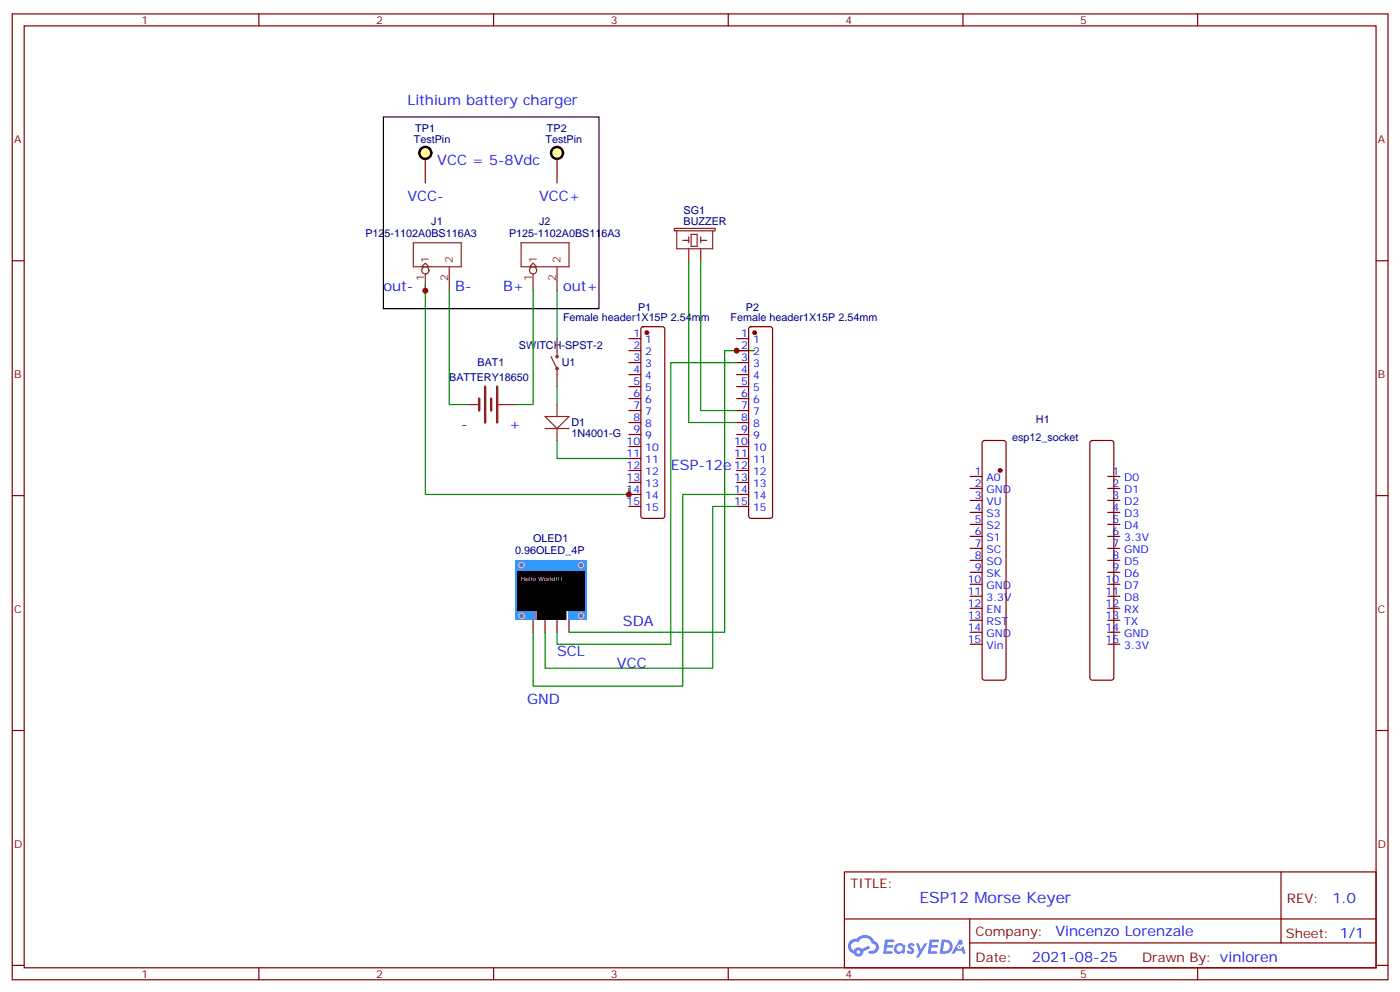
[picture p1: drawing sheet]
<svg xmlns="http://www.w3.org/2000/svg" width="412mm" height="292mm" viewBox="0 0 412 292" stroke-linecap="round" stroke-linejoin="round" font-family="sans-serif">
<g fill="none" stroke="#870000" stroke-width=".35">
<path d="M3.6 4.1h405.3v284.3h-405.3zM7.1 7.6h398.3v277.3h-398.3zM76.3 4.1v3.5M145.4 4.1v3.5M214.6 4.1v3.5M283.7 4.1v3.5M352.8 4.1v3.5M3.6 76.8h3.5M405.4 76.8h3.5M3.6 145.9h3.5M405.4 145.9h3.5M3.6 215.1h3.5"/>
<path d="M405.4 215.1h3.5M248.8 256.7h156.6v28.2h-156.6zM377.4 256.7v20.9M248.8 270.5h156.5M285.7 277.6h119.6M285.7 270.5v14.1M3.6 284.2h3.5M76.3 284.9v3.5M145.4 284.9v3.5M214.6 284.9v3.5M283.7 284.9v3.5M352.8 284.9v3.5"/>
<path d="M405.4 284.2h3.5"/>
</g>
<g fill="#5487ff">
<path d="M267.8 277.9a1.22 1.22 0 0 1 1.7 .2l-.4 .6a.47 .47 0 0 0-.3-.4 .47 .47 0 0 0-.6 .2l.2 .2a1.14 1.14 0 0 1 .8 1.8 1.14 1.14 0 0 1-1.9 0l-.2-.2 .4-.6 .8 .4a.29 .29 0 0 0 .3-.2 .29 .29 0 0 0-.3-.3 1.04 1.04 0 0 1-.5-1.7z"/>
<path d="M260.8 276.6h2.3l.4 .2-.2 .5h-1.8l-.1 .9h1.5l.3 .4-.4 .3h-1.5l-.2 1.1 1.7 .1 .2 .3-.2 .3-2.6 .1z"/>
<path d="M273.9 276.6h2.4l.3 .2-.1 .5h-1.9l-.1 .9h1.5l.4 .4-.4 .3h-1.6l-.1 1.1 1.7 .1 .2 .3-.2 .3-2.7 .1z"/>
<path d="M282.7 276.6h.7l.3 1.3-.6 .3a.69 .69 0 0 0-1 .3 .69 .69 0 0 0 .4 .9 .69 .69 0 0 0 .9-.6l.5-.2 .5 2.2h-.7l-.3-.9h-1.7l-.5 .9h-.9z"/>
<path d="M269.9 277.7h.8l.6 1.8 1.1-1.8h.8l-2.5 4.2h-.8l.9-1.6z"/>
<path d="M277.5 276.6l-.6 4.2h1.3a2.11 2.11 0 0 0 2.5-2.2 2.11 2.11 0 0 0-2.6-2zM278.2 277.3a1.39 1.39 0 0 1 1.6 1.5 1.39 1.39 0 0 1-1.7 1.2h-.3z"/>
<path d="M263.8 278.2a1.54 1.54 0 0 0-.1 2.2 1.54 1.54 0 0 0 2.1 .1l.7 .3 .2-2.3-.1-.3h-.4a1.49 1.49 0 0 0-2.4 0zM264 279.2a.95 .95 0 0 1 1.9 0 .95 .95 0 0 1-1.9 0z"/>
<path d="M250.5 277a2.18 2.18 0 0 0 1.1 3.7 1.44 1.44 0 0 0 1.6 .9 1.44 1.44 0 0 0 1.1-1.5l2.1-1-.5-.7-1.9 1a1.47 1.47 0 0 0-2.4 .4 1.39 1.39 0 0 1-.7-1.9 1.39 1.39 0 0 1 2-.5 2.12 2.12 0 0 1 2.2-1.3 2.12 2.12 0 0 1 1.8 1.7 1.14 1.14 0 0 1 1.1 1.4 1.14 1.14 0 0 1-1.6 .7 .43 .43 0 0 0-.5 .4 .43 .43 0 0 0 .4 .5 1.98 1.98 0 0 0 2.5-1.3 1.98 1.98 0 0 0-1.3-2.5 3.1 3.1 0 0 0-5.2-.7l-.9 .1zM252.4 280.3a.55 .55 0 0 1 1.1 0 .55 .55 0 0 1-1.1 0z"/>
<circle cx="282.7" cy="278.7" r=".26"/>
</g>
<path d="M157.1 182.6v3.5M160.6 182.6v3.5M164.1 182.6v3.5M167.6 182.6v3.5" fill="none" stroke="#870000" stroke-width=".35"/>
<path d="M151.8 165h21.1v17.6h-21.1z" fill="#39f"/>
<g fill="#666" stroke="#ccc" stroke-width=".35">
<circle cx="153.7" cy="181.3" r=".81"/>
<circle cx="171.2" cy="181.3" r=".81"/>
<circle cx="153.7" cy="166.4" r=".81"/>
<circle cx="171.2" cy="166.4" r=".81"/>
</g>
<path d="M157.6 179.8h9.5v2.8h-9.5z" fill="#fff"/>
<g fill="#fc0">
<path d="M157.7 179.8h.4v2.8h-.4z"/>
<path d="M166.6 179.8h.4v2.8h-.4z"/>
</g>
<path d="M158.2 179.8h8.3v2.8h-8.3z" fill="#333"/>
<path d="M152.5 168.1h19.7v11.7h-19.7z" fill="#000"/>
<path d="M125.3 83.8v61.8h60v-1.8M164.1 85.6v14.1M164.1 113.8v5.3M222.3 103.2h-8.8v82.9h-45.9" fill="none" stroke="#008700" stroke-width=".35"/>
<g fill="none" stroke="#8c2424" stroke-width=".35">
<path d="M121.8 71.5h14.1v7h-14.1zM124.2 78.5l1.1-1 1.1 1M132.4 78.5v7.1M153.5 71.5h14.1v7h-14.1zM156 78.5l1.1-1 1 1M164.1 78.5v7.1M125.3 80.6v5M157.1 80.6v5M164.1 99.7v5.3M162.3 105l1.8 3.5M164.1 108.9v4.9M164.1 119.1v3.5"/>
<path d="M160.6 122.6h7l-3.5 3.6zM160.6 126.2h7M164.1 126.2v3.5"/>
<circle cx="125.3" cy="79.6" r="1.06"/>
<circle cx="157.1" cy="79.6" r="1.06"/>
<circle cx="164.1" cy="108.5" r=".35"/>
<circle cx="164.1" cy="105" r=".35"/>
</g>
<circle cx="125.3" cy="45" r="1.76" fill="#ff9" stroke="#000" stroke-width=".71"/>
<path d="M125.3 46.8v7" fill="none" stroke="#870000" stroke-width=".35"/>
<circle cx="164.1" cy="45" r="1.76" fill="#ff9" stroke="#000" stroke-width=".71"/>
<g fill="none" stroke="#870000" stroke-width=".35">
<path d="M164.1 46.8v7M185.3 99.7h3.5M189 96.4l.5-.2h5.7l.5 .2 .2 .5v55l-.3 .5-.4 .2h-5.7l-.5-.2-.2-.5v-55zM217 99.7h3.6M220.8 96.4l.5-.2h5.6l.5 .2 .2 .5v55l-.2 .5-.5 .2h-5.6l-.5-.2-.2-.5v-55zM185.3 103.2h3.5M185.3 106.8h3.5M185.3 110.3h3.5M185.3 113.8h3.5M185.3 117.3h3.5M217 103.2h3.6M217 106.8h3.6"/>
<path d="M217 110.3h3.6M217 113.8h3.6M217 117.3h3.6M185.3 120.9h3.5M185.3 124.4h3.5M185.3 127.9h3.5M185.3 131.4h3.5M185.3 135h3.5M185.3 138.5h3.5M217 120.9h3.6M217 124.4h3.6M217 127.9h3.6"/>
<path d="M217 131.4h3.6M217 135h3.6M217 138.5h3.6M289.6 129.9l.5-.2h5.6l.5 .2 .2 .5v69.1l-.2 .5-.5 .2h-5.6l-.5-.2-.3-.5v-69.1zM321.3 129.9l.5-.2h5.6l.5 .2 .3 .5v69.1l-.3 .5-.5 .2h-5.6l-.5-.2-.2-.5v-69.1zM185.3 142h3.5M185.3 145.6h3.5M185.3 149.1h3.5M217 142h3.6M217 145.6h3.6M217 149.1h3.6M285.8 140.3h3.5"/>
<path d="M285.8 143.8h3.5M285.8 147.3h3.5M285.8 150.8h3.5M285.8 154.4h3.5M285.8 157.9h3.5M326.4 140.3h3.5M326.4 143.8h3.5M326.4 147.3h3.5M326.4 150.8h3.5M326.4 154.4h3.5M326.4 157.9h3.5M285.8 161.4h3.5"/>
<path d="M285.8 165h3.5M285.8 168.5h3.5M285.8 172h3.5M285.8 175.5h3.5M285.8 179.1h3.5M326.4 161.4h3.5M326.4 165h3.5M326.4 168.5h3.5M326.4 172h3.5M326.4 175.5h3.5M326.4 179.1h3.5M285.8 182.6h3.5"/>
<path d="M285.8 186.1h3.5M285.8 189.7h3.5M326.4 182.6h3.5M326.4 186.1h3.5M326.4 189.7h3.5"/>
</g>
<path d="M113 34.4h63.5v56.5h-63.5z" fill="none" stroke="#000" stroke-width=".35"/>
<path d="M141.2 117.3v3.6M142.9 113.8v10.6M144.7 117.3v3.6M146.5 113.8v10.6" fill="none" stroke="#8c2424" stroke-width=".71"/>
<path d="M198.7 67.2h12v.7h-12zM199.4 67.9v5.3h10.6v-5.3M201.2 70.8h1.7M202.9 69.7v1.8M202.9 73.2v3.6M203.6 69h1.8v3.5h-1.8zM206.4 70.8h1.8M206.4 69.7v1.8M206.4 73.2v3.6M137.7 119.1h3.5M146.8 119.1h5" fill="none" stroke="#8c2424" stroke-width=".35"/>
<path d="M202.9 76.8v47.6h14.1M206.4 76.8v44.1h10.6M132.4 85.6v33.5h5.3M157.1 85.6v33.5h-5.3M217 106.8h-19.4v82.9h-33.5v-3.6M164.1 129.7v5.3h21.2M217 145.6h-15.8v56.4h-44.1v-15.9M217 149.1h-7v47.6h-49.4v-10.6" fill="none" stroke="#008700" stroke-width=".35"/>
<g fill="#870000" stroke="#870000" stroke-width=".35">
<circle cx="294.6" cy="138.5" r=".53"/>
<circle cx="190.6" cy="97.9" r=".53"/>
<circle cx="222.3" cy="97.9" r=".53"/>
</g>
<g fill="#c00">
<circle cx="125.3" cy="85.6" r=".88"/>
<circle cx="185.3" cy="145.6" r=".88"/>
<circle cx="217" cy="103.2" r=".88"/>
</g>
<text font-size="4.6" fill="#00f" x="270.9" y="265.7">ESP12 Morse Keyer</text>
<g font-size="4.2" fill="#00f">
<text x="120" y="30.9">Lithium battery charger</text>
<text x="128.8" y="48.5">VCC = 5-8Vdc</text>
<text x="120" y="59.1">VCC-</text>
<text x="158.8" y="59.1">VCC+</text>
<text x="113" y="85.6">out-</text>
<text x="134.1" y="85.6">B-</text>
<text x="148.2" y="85.6">B+</text>
<text x="165.9" y="85.6">out+</text>
<text x="135.9" y="126.2">-</text>
<text x="150" y="126.2">+</text>
<text x="197.6" y="138.5">ESP-12e</text>
<text x="183.5" y="184.4">SDA</text>
<text x="164.1" y="193.2">SCL</text>
<text x="181.8" y="196.7">VCC</text>
<text x="155.3" y="207.3">GND</text>
<text x="392.6" y="265.9">1.0</text>
<text x="311" y="275.5">Vincenzo Lorenzale</text>
<text x="304" y="283.3">2021-08-25</text>
</g>
<g font-size="3.9" fill="#800">
<text x="250.5" y="261.3">TITLE:</text>
<text x="379.2" y="265.9">REV:</text>
<text x="287.5" y="275.5">Company:</text>
<text x="378.8" y="276.1">Sheet: 1/1</text>
<text x="287.5" y="283.1">Date:</text>
<text x="336.5" y="283.2">Drawn By: vinloren</text>
</g>
<g font-size="3.2" fill="#800">
<text x="41.7" y="7.1">1</text>
<text x="110.8" y="7.1">2</text>
<text x="180" y="7.1">3</text>
<text x="249.1" y="7.1">4</text>
<text x="318.3" y="7.1">5</text>
<text x="4.1" y="42.2">A</text>
<text x="405.9" y="42.2">A</text>
<text x="4.1" y="111.3">B</text>
<text x="405.9" y="111.3">B</text>
<text x="4.1" y="180.5">C</text>
<text x="405.9" y="180.5">C</text>
<text x="4.1" y="249.6">D</text>
<text x="405.9" y="249.6">D</text>
<text x="41.7" y="287.9">1</text>
<text x="110.8" y="287.9">2</text>
<text x="180" y="287.9">3</text>
<text x="249.1" y="287.9">4</text>
<text x="318.3" y="287.9">5</text>
</g>
<g font-size="3.2" fill="#000080">
<text x="122.4" y="38.9">TP1</text>
<text x="161.2" y="38.9">TP2</text>
<text x="121.9" y="42.2">TestPin</text>
<text x="160.7" y="42.2">TestPin</text>
<text x="201.4" y="62.9">SG1</text>
<text x="107.7" y="69.7">P125-1102A0BS116A3</text>
<text x="127.1" y="66.2">J1</text>
<text x="150" y="69.7">P125-1102A0BS116A3</text>
<text x="158.8" y="66.2">J2</text>
<text x="201.4" y="66.2">BUZZER</text>
<text x="165.9" y="94.4">Female header1X15P 2.54mm</text>
<text x="188" y="91.5">P1</text>
<text x="215.3" y="94.4">Female header1X15P 2.54mm</text>
<text x="219.7" y="91.5">P2</text>
<text x="140.7" y="107.8">BAT1</text>
<text x="152.9" y="102.6">SWITCH-SPST-2</text>
<text x="165.5" y="107.9">U1</text>
<text x="132.4" y="112">BATTERY18650</text>
<text x="168.3" y="125.5">D1</text>
<text x="305.2" y="124.4">H1</text>
<text x="168.3" y="128.8">1N4001-G</text>
<text x="298.2" y="129.7">esp12_socket</text>
<text x="157.1" y="159.7">OLED1</text>
<text x="151.8" y="163.2">0.96OLED_4P</text>
</g>
<g font-size="3.2" fill="#8d2323">
<text x="126.4" y="77.5" transform="rotate(-90 126.4 77.5)">1</text>
<text x="133.4" y="77.5" transform="rotate(-90 133.4 77.5)">2</text>
<text x="158.1" y="77.5" transform="rotate(-90 158.1 77.5)">1</text>
<text x="165.2" y="77.5" transform="rotate(-90 165.2 77.5)">2</text>
<text x="125" y="82.7" transform="rotate(-90 125 82.7)">1</text>
<text x="132" y="82.7" transform="rotate(-90 132 82.7)">2</text>
<text x="156.7" y="82.7" transform="rotate(-90 156.7 82.7)">1</text>
<text x="163.8" y="82.7" transform="rotate(-90 163.8 82.7)">2</text>
</g>
<g font-size="3.2" fill="#00f">
<text x="186.6" y="99.3">1</text>
<text x="190.1" y="101.1">1</text>
<text x="218.4" y="99.3">1</text>
<text x="221.9" y="101.1">1</text>
<text x="186.6" y="102.9">2</text>
<text x="186.6" y="106.4">3</text>
<text x="190.1" y="104.6">2</text>
<text x="218.4" y="102.9">2</text>
<text x="218.4" y="106.4">3</text>
<text x="221.9" y="104.6">2</text>
<text x="186.6" y="109.9">4</text>
<text x="186.6" y="113.5">5</text>
<text x="190.1" y="108.2">3</text>
<text x="190.1" y="111.7">4</text>
<text x="218.4" y="109.9">4</text>
<text x="218.4" y="113.5">5</text>
<text x="221.9" y="108.2">3</text>
<text x="221.9" y="111.7">4</text>
<text x="186.6" y="117">6</text>
<text x="190.1" y="115.2">5</text>
<text x="190.1" y="118.7">6</text>
<text x="218.4" y="117">6</text>
<text x="221.9" y="115.2">5</text>
<text x="221.9" y="118.7">6</text>
<text x="186.6" y="120.5">7</text>
<text x="186.6" y="124">8</text>
<text x="190.1" y="122.3">7</text>
<text x="190.1" y="125.8">8</text>
<text x="218.4" y="120.5">7</text>
<text x="218.4" y="124">8</text>
<text x="221.9" y="122.3">7</text>
<text x="221.9" y="125.8">8</text>
<text x="184.6" y="131.1">10</text>
<text x="186.6" y="127.6">9</text>
<text x="190.1" y="129.3">9</text>
<text x="216.3" y="131.1">10</text>
<text x="218.4" y="127.6">9</text>
<text x="221.9" y="129.3">9</text>
<text x="184.6" y="134.6">11</text>
<text x="190.1" y="132.9">10</text>
<text x="190.1" y="136.4">11</text>
<text x="216.3" y="134.6">11</text>
<text x="221.9" y="132.9">10</text>
<text x="221.9" y="136.4">11</text>
<text x="184.6" y="138.1">12</text>
<text x="184.6" y="141.7">13</text>
<text x="190.1" y="139.9">12</text>
<text x="190.1" y="143.4">13</text>
<text x="216.3" y="138.1">12</text>
<text x="216.3" y="141.7">13</text>
<text x="221.9" y="139.9">12</text>
<text x="221.9" y="143.4">13</text>
<text x="287.2" y="139.9">1</text>
<text x="287.2" y="143.4">2</text>
<text x="290.7" y="141.7">A0</text>
<text x="327.7" y="139.9">1</text>
<text x="327.7" y="143.4">2</text>
<text x="331.2" y="141.7">D0</text>
<text x="184.6" y="145.2">14</text>
<text x="184.6" y="148.7">15</text>
<text x="190.1" y="147">14</text>
<text x="216.3" y="145.2">14</text>
<text x="216.3" y="148.7">15</text>
<text x="221.9" y="147">14</text>
<text x="287.2" y="147">3</text>
<text x="290.7" y="145.2">GND</text>
<text x="290.7" y="148.7">VU</text>
<text x="327.7" y="147">3</text>
<text x="331.2" y="145.2">D1</text>
<text x="331.2" y="148.7">D2</text>
<text x="190.1" y="150.5">15</text>
<text x="221.9" y="150.5">15</text>
<text x="287.2" y="150.5">4</text>
<text x="287.2" y="154">5</text>
<text x="290.7" y="152.3">S3</text>
<text x="290.7" y="155.8">S2</text>
<text x="327.7" y="150.5">4</text>
<text x="327.7" y="154">5</text>
<text x="331.2" y="152.3">D3</text>
<text x="331.2" y="155.8">D4</text>
<text x="287.2" y="157.6">6</text>
<text x="287.2" y="161.1">7</text>
<text x="290.7" y="159.3">S1</text>
<text x="327.7" y="157.6">6</text>
<text x="327.7" y="161.1">7</text>
<text x="331.2" y="159.3">3.3V</text>
<text x="287.2" y="164.6">8</text>
<text x="290.7" y="162.8">SC</text>
<text x="290.7" y="166.4">SO</text>
<text x="327.7" y="164.6">8</text>
<text x="331.2" y="162.8">GND</text>
<text x="331.2" y="166.4">D5</text>
<text x="285.1" y="171.7">10</text>
<text x="287.2" y="168.1">9</text>
<text x="290.7" y="169.9">SK</text>
<text x="290.7" y="173.4">GND</text>
<text x="325.7" y="171.7">10</text>
<text x="327.7" y="168.1">9</text>
<text x="331.2" y="169.9">D6</text>
<text x="331.2" y="173.4">D7</text>
<text x="285.1" y="175.2">11</text>
<text x="285.1" y="178.7">12</text>
<text x="290.7" y="177">3.3V</text>
<text x="325.7" y="175.2">11</text>
<text x="325.7" y="178.7">12</text>
<text x="331.2" y="177">D8</text>
<text x="285.1" y="182.2">13</text>
<text x="285.1" y="185.8">14</text>
<text x="290.7" y="180.5">EN</text>
<text x="290.7" y="184">RST</text>
<text x="325.7" y="182.2">13</text>
<text x="325.7" y="185.8">14</text>
<text x="331.2" y="180.5">RX</text>
<text x="331.2" y="184">TX</text>
<text x="285.1" y="189.3">15</text>
<text x="290.7" y="187.5">GND</text>
<text x="290.7" y="191.1">Vin</text>
<text x="325.7" y="189.3">15</text>
<text x="331.2" y="187.5">GND</text>
<text x="331.2" y="191.1">3.3V</text>
</g>
<text font-size="1.8" fill="#fff" x="153.5" y="171">Hello World!!!</text>
</svg>
